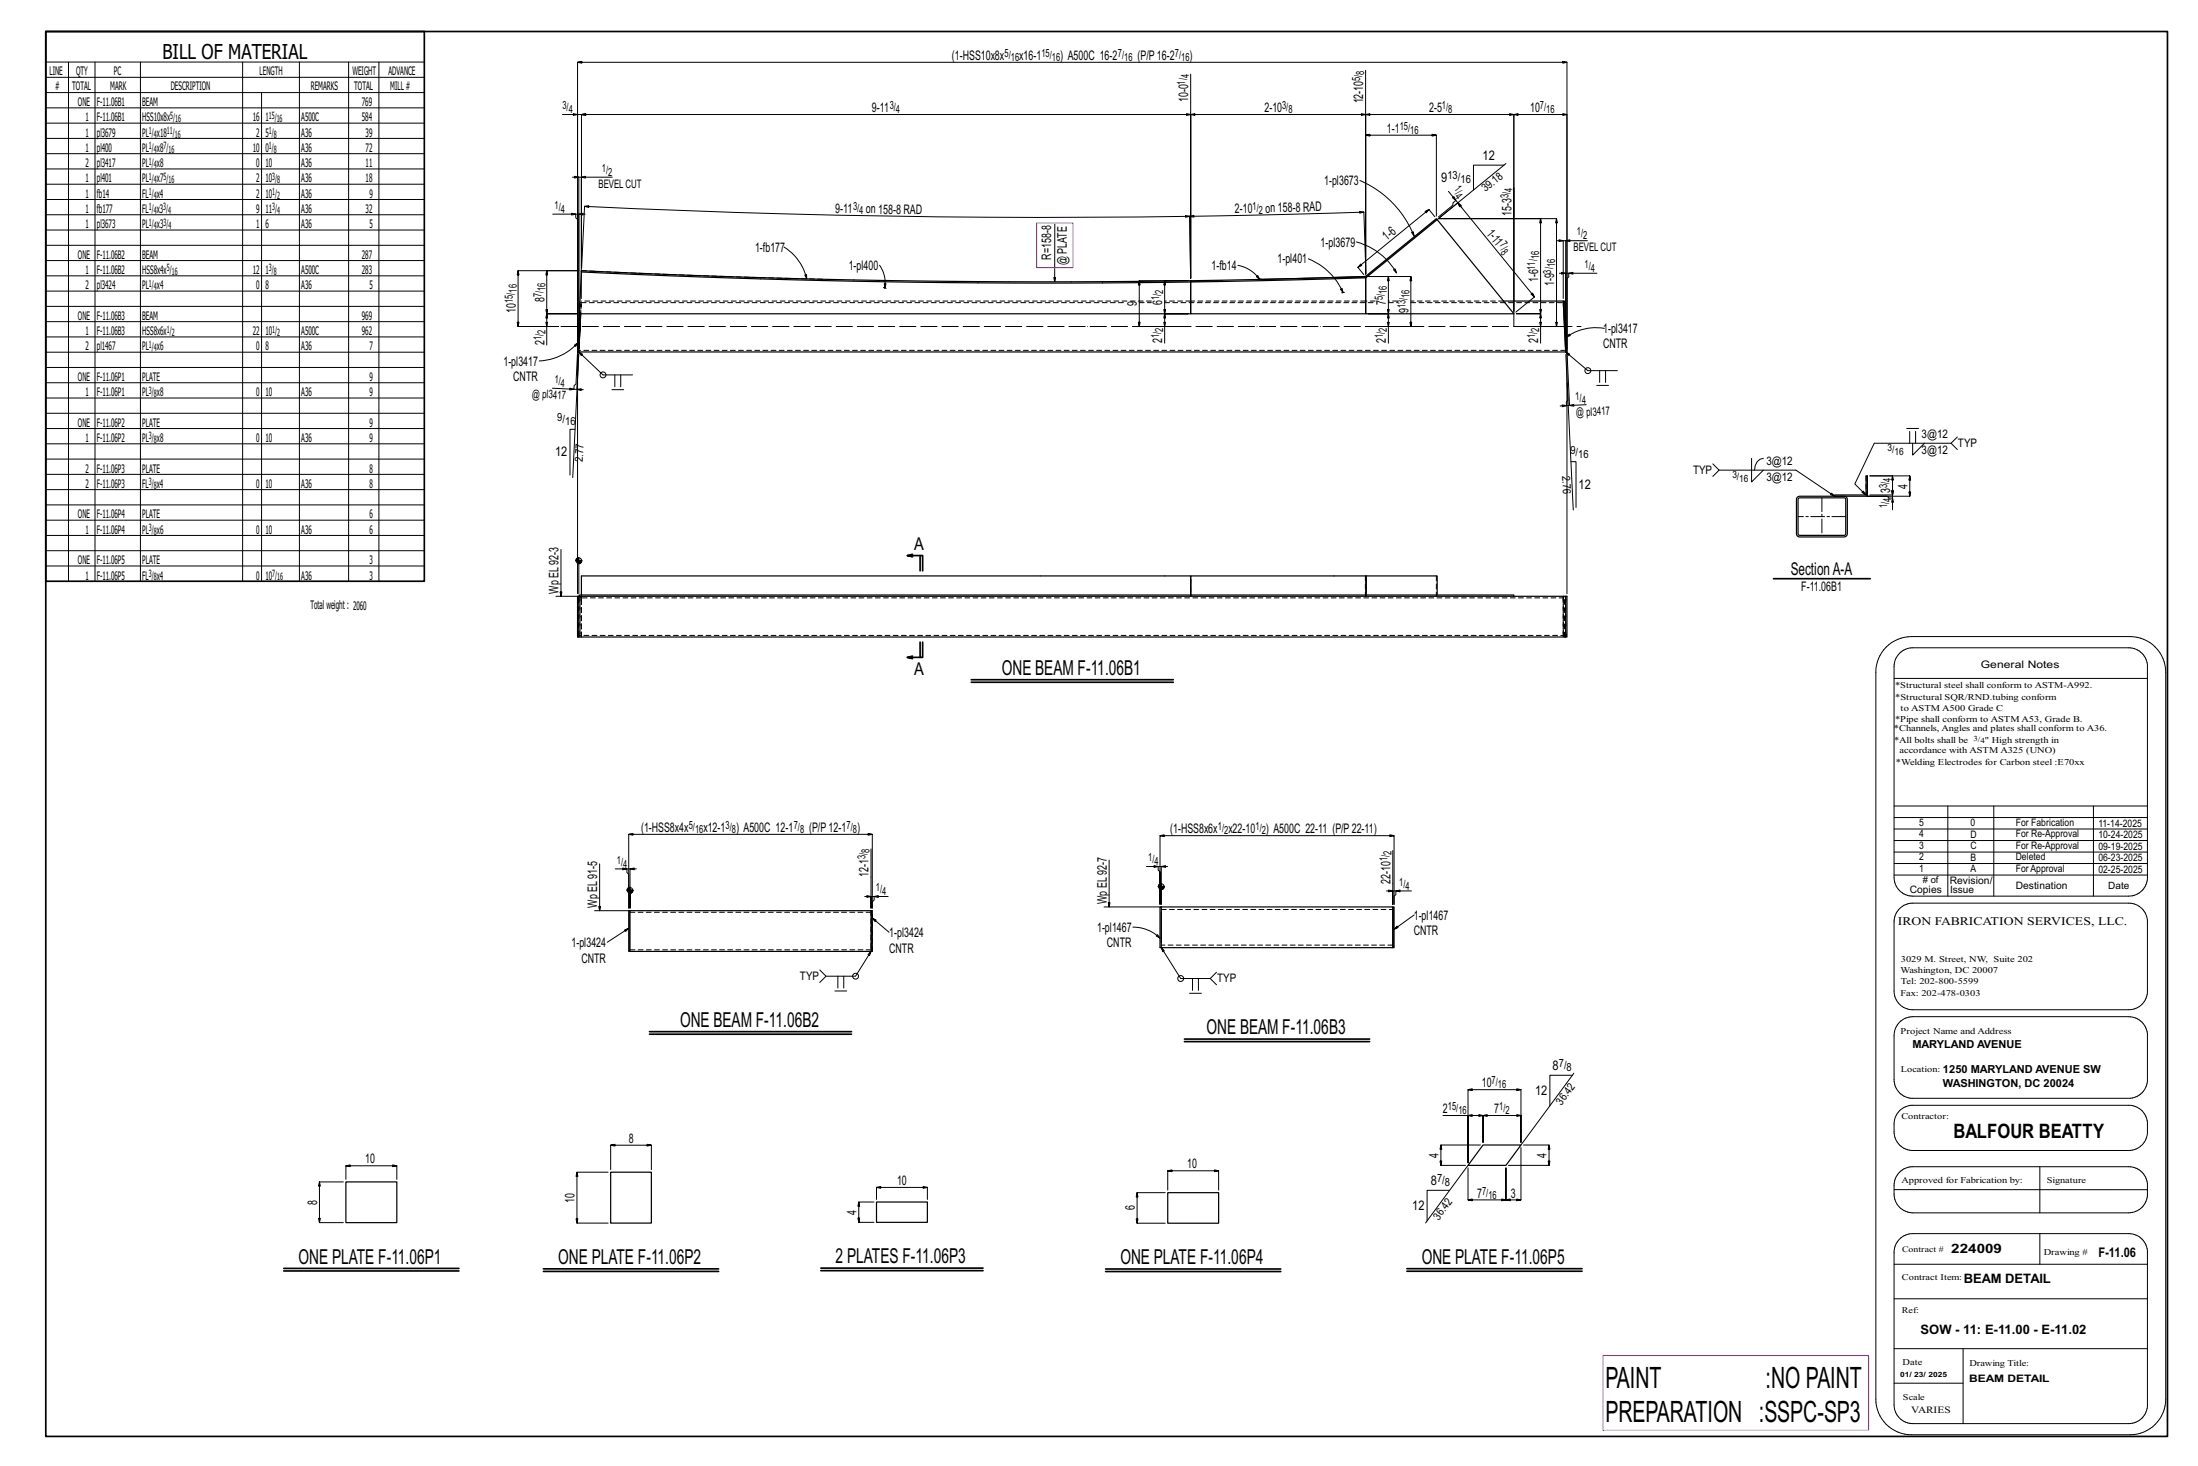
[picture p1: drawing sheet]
<svg xmlns="http://www.w3.org/2000/svg" width="914mm" height="610mm" viewBox="0 0 914 610" stroke-linecap="round" stroke-linejoin="round" font-family="sans-serif">
<g fill="none" stroke="#000" stroke-width=".42">
<path d="M19 25.8h157.5M19 32.2h157.5M19 38.5h157.5M28.5 25.8v215.9M39.5 25.8v215.9M58.4 25.8v215.9M100.9 25.8v215.9M108.8 38.5v203.2M124.6 25.8v215.9M145 25.8v215.9M157.6 25.8v215.9M495.3 30.8v84.9v-68.1l-1.7-.4v.8l1.7-.4h-253.4"/>
<path d="M568.1 29.2v84.7v-57.7l1.8 .4v-.8l-1.8 .4h29.5l-1.8 .4v-.8l1.8 .4v33.7M19 44.9h157.5M19 51.2h157.5M19 57.6h157.5M234 47.6h6.3v97.6v-53.9l-.8-.8v-1.5h-9.6M238.5 47.2l1.8 .4-1.8 .4zM240.3 47.6h4.2M241.9 47.6l1.8-.4v.8zM241.9 47.6v63.9zM19 63.9h157.5M19 70.3h157.5M19 76.6h157.5"/>
<path d="M238.2 73.7h3.6M239 73.3l1.8 .4-1.8 .4zM240.8 73.7v71.2M241.8 73.7l1.8-.4v.8zM254.7 73.7h-12.9v50.4M565.7 75.1a42.1 42.1 0 0 1 22.6 23M602.6 79.6l3.1 3.7-1.2 1-.1 1.1-6 4.9M625.7 68.7h-12.7v10.3M626.5 68l-28.6 23.3M629.8 78.1v51.3zM629.8 78.1v-30.5l-1.8-.4v.8l1.8-.4h-61.7l1.8-.4v.8l-1.8-.4v66.3v-66.3l-1.7-.4v.8l1.7-.4h-72.8l1.8-.4v.8l-1.8-.4v68.1l-.4-25.7M19 83h157.5"/>
<path d="M19 89.3h157.5M19 95.7h157.5M237.8 88.7l1.7 .3-1.7 .4zM239.5 89h3.9M240.8 89l1.7-.3v.7zM438.8 93.1v24l-.4-1.7h.7l-.3 1.7M493.2 89.6l1.7 .4-1.7 .4zM494.9 90l1.8-.4v.7l-1.8-.3 .4 25.7M494.9 90l72.5-1.8 .8 25.7M494.9 90l-62.9 .4-66.5-.6-62.9-1.6-59.4-2.4 1.8-.3-.1 .8-1.7-.5-1.2 25.7M565.6 87.9l1.8 .3-1.7 .4zM587.2 96.7l.7-.3 .4 1.7z"/>
<path d="M596.9 90.1l-2.4-3-1.6 .8 .4 .6 1.2-1.4-29.6 24.1 1.1-1.4 .5 .6-1.6 .8 2.5 3M598.6 90.9h48.9l-.3 1.8h.7l-.4-1.8v44.9l-.3-1.8h.7l-.4 1.8h-6.6v-5.3l.4 1.7h-.8l.4-1.7h-10.1h10.1l.4-1.8h-.8l.4 1.8v-39.6l.4 1.8h-.8l.4-1.8zM598.7 90.7l7.8-6.4zM604.3 82.2l.5-.4 .9 1.5zM605.7 83.3l2.4 3.1M606.5 84.3l1.4 1.2-.6 .4zM606.5 84.3l31.9 39.2-1.4-1.2 .5-.4 .9 1.6-7.8 6.3M648.6 99.7l1.7 .4-1.7 .4zM19 102h157.5M19 108.4h157.5M19 114.7h157.5M326.2 102.7a21.2 21.2 0 0 1 9.4 13.3"/>
<path d="M334.8 114.4l.7-.2 .1 1.8zM365.9 110.3a12.7 12.7 0 0 1 2.2 9.4M367.5 119.5l.6 .2M367.9 117.9l.7 .1-.5 1.7zM368.1 119.7l.5 .3M494.3 116.7h-9.8l-.4 1.8h.8l-.4-1.8v13.8l-.4-1.8h.8l-.4 1.8h9.8h-9.8l-.4 1.7h.8l-.4-1.7v5.3M494.3 116.7h-20.4l-.3 1.8h.7l-.4-1.8v19.1l-.3-1.8h.7l-.4 1.8h21.4h-10.8v6.9M515 110.3a14.1 14.1 0 0 1 9 5.9M522.7 115.1l.6-.5 .7 1.6zM524 116.2l-.5 .2M524.6 116l-.6 .2M544.3 107.6a26.3 26.3 0 0 1 14.4 14.1"/>
<path d="M564.3 100.6a27.5 27.5 0 0 1 16.7 12.9M579.7 112.2l.7-.4 .6 1.7zM647.7 100.1h3.7M648.7 113.6h3.9M649.6 113.2l1.8 .4-1.8 .4zM650.3 100.1v24M651.4 100.1l1.7-.4v.8zM652.6 113.6l1.8-.4v.8zM660.4 100.1h-9v44.8v-31.3M664.3 113.6h-11.7v1.5l-.7 .8v29.3v-97.6l-1.8-.4v.8l1.8-.4h-22.1l1.7-.4v.8l-1.7-.4v88.2h11.1v6.9M19 121.1h157.5M19 127.4h157.5"/>
<path d="M19 133.8h157.5M227.1 134h.7l-.3 1.8zM227.5 135.8v-5.3l.3 1.7h-.7l.4-1.7h12.5h-12.5l.3-1.8h-.7l.4 1.8v-17.9l.3 1.7h-.7l.4-1.7h13.3h-25.3l-.3 1.7h.7l-.4-1.7v23.2l-.3-1.8h.7l-.4 1.8h16.8h-4.8v7.6M484.1 134h.8l-.4 1.8zM557.6 120.2l.7-.3 .4 1.8zM558.7 121.7h-.6M559.3 121.6l-.6 .1M577.2 134h.8l-.4 1.8zM577.6 135.8v-5.3l.4 1.7h-.8l.4-1.7h-8.4h8.4l.4-1.8h-.8l.4 1.8v-15.5l.4 1.7h-.8l.4-1.7h-8.3h17.6l-.3 1.7h.7l-.4-1.7v20.8l-.3-1.8h.7l-.4 1.8h-18.8h9.5v6.9M640.5 134h.8l-.4 1.8zM652.8 138.9l.5 .7-1.7 .6zM667.4 136.5a21.3 21.3 0 0 0-15.8 3.7"/>
<path d="M19 140.1h157.5M19 146.5h157.5M19 152.8h157.5M19 159.2h157.5M239 143.5l1.5-1-1 1.5zM240.2 147.4l-.6 12.3-.8 .7v1.5l-9-.5M240.5 142.5a23.3 23.3 0 0 1-16.2 7.6M240.7 147.4l-.7 14.5M240.8 146.4l1.5 .9-.5 .5zM255.8 155.9v4.9M258.2 155.9v4.9M263.2 155.9h-12.3l-10.1-9.5-2.5 52.2"/>
<path d="M651.4 146.4l1 1.4 .5-.6-1.5-.8 9.2 7.7h12.3M651.4 147.4l.9 19-.7 .8 .1 1.5M651.9 147.4l1.1 21.2 6.9-.3M652 159.2l2.5 52.9M665.5 154.1v4.9M667.9 154.1v4.9M19 165.5h157.5M19 171.9h157.5M19 178.2h157.5M237 161.4l1.8 .5-1.8 .3zM238.8 161.9l3.9 .2M239.2 178.5h-2.1v19"/>
<path d="M240 161.9l1.8-.3v.8zM254.5 162h5M649.9 168.4l1.8 .3-1.8 .4zM653 168.6l1.7-.4v.7zM653 168.6l-3.9 .2M664.3 160.3h4.9M793.2 178.2h4.9M794.5 179.4v4.9M796.9 179.4v4.9M19 184.6h157.5M19 190.9h157.5M19 197.3h157.5"/>
<path d="M653.5 192h2.1v19M712.6 192.9l2.6 2.6h31.9l16.1 10.8-1.6-.6 .4-.6 1.2 1.2M715.2 195.5l-2.6 2.6M728.7 190.6v9.8l4.9-4.9M733.6 190.6a4.4 4.4 0 0 0-3.7 4.9M795.7 184.3v4.9l4.9-4.9M811.7 184.3l2.6 2.6M814.3 181.7l-2.6 2.6h-32l-8.1 16.9 4.5 4.5-1.5-.9 .6-.6 .9 1.5M19 203.6h157.5M19 210h157.5M19 216.3h157.5M777.9 205.8h9.4z"/>
<path d="M786.9 204.1h.8l-.4 1.7zM787.3 207.1l.4 1.7h-.8zM787.3 205.8v-7.9l.4 1.7h-.8l.4-1.7h-9.4h16.6l-.4 1.7h.8l-.4-1.7v8.4l-.4-1.7h.8l-.4 1.7h-17.7h8.3l.7 .8h1.5v4.9M787.3 203.2v3.9M19 222.7h157.5M19 229h157.5M19 235.4h157.5M233.4 228.5v19.5l-.4-1.8h.7l-.3 1.8M239.4 233.1h2.8M240.8 231.7v15.2M231.3 248h10M240.3 246.9v-221l1.7 .4v-.8l-1.7 .4h411.6l-1.8 .4v-.8l1.8 .4v221"/>
<path d="M784.7 269.1a15.1 15.1 0 0 1 10.5-4.4h90.9a14.9 14.9 0 0 1 14.9 14.9v302.2a14.9 14.9 0 0 1-14.9 14.8h-90.9a14.7 14.7 0 0 1-14.8-14.8v-302.2a14.7 14.7 0 0 1 4.3-10.5zM790.2 271.6a7.9 7.9 0 0 1 5.6-2.2h89.8a7.7 7.7 0 0 1 7.8 7.7v87.7a7.7 7.7 0 0 1-7.8 7.8h-89.8a7.8 7.8 0 0 1-7.8-7.8v-87.7a7.6 7.6 0 0 1 2.2-5.5zM788 282.1h105.4M788 335.2h105.4M788 340h105.4M810.3 335.2v37.4M829.4 335.2v37.4M870.9 335.2v37.4M249.5 359.2v19.5l-.4-1.8h.7l-.3 1.8M362.4 353v24.6v-4.8M461.4 357.7v19.4l-.4-1.7h.8l-.4 1.7M480.1 359.9l1.7 .4-1.7 .4z"/>
<path d="M579.4 353.7v22.4v-5.6M788 349.5h105.4M788 359.1h105.4M788 354.3h105.4M788 344.7h105.4M247.3 378.7h14.8M255.9 361.3h4.9v1.5l.8 .8v14v-30.7l1.7 .4v-.7l-1.7 .3h101.3l-1.8 .4v-.7l1.8 .3v30.7v-2.6l.7-.7v-1.5h5.9M259.1 360.9l1.7 .4-1.7 .4zM260.7 370.2h2.8M260.8 361.3h3.9M262.1 361.3l1.7-.4v.8zM262.1 361.3v16.3v-7.4"/>
<path d="M262.1 368.8v2.8M359.7 372.8h3.9M360.6 372.4l1.8 .4-1.8 .4zM363.6 372.8l1.8-.4v.8zM459.3 377.1h23.8M476.9 360.3h4.9v1.5l.8 .8v13.5v-28.6l1.7 .4v-.8l-1.7 .4h97.3l-1.7 .4v-.8l1.7 .4v28.6v-3.4l.8-.7v-1.5h6.5M481.7 368.7h2.8M481.8 360.3h3.9M483.1 360.3l1.8-.4v.8zM483.1 360.3v15.8M576.8 370.5h3.9M577.7 370.1l1.7 .4-1.7 .4z"/>
<path d="M580.7 370.5l1.7-.4v.8zM788 363.9h105.4M790.2 377.8a7.9 7.9 0 0 1 5.6-2.2h89.8a7.9 7.9 0 0 1 7.8 7v29.5a7.7 7.7 0 0 1-7.8 7.8h-89.8a7.8 7.8 0 0 1-7.8-7.8v-28.7a7.8 7.8 0 0 1 2.2-5.6zM261.6 386l-1.7 .7 .4 .6 1.3-1.3-9 5.8M362.4 395.6l-1.3 1.3 .6 .4 .7-1.7-6.5 10.3h-12.3l-2.6-2.6M362.9 381.7l1.1 1.5 .5-.6-1.6-.9 7 6M471.3 385.5a15.9 15.9 0 0 1 11.3 4.6M481.5 388.7l1.1 1.4-1.6-.9zM483.1 394.1l.6 1.6 .7-.4-1.3-1.2 8.1 12.8h12.3l2.6-2.6M588.3 380.5l-8.3 5.9 1.2-1.3 .4 .6-1.6 .7M343.6 405.9l-2.6 2.6M347.3 412.1h4.9"/>
<path d="M348.6 405.9v4.9M351 405.9v4.9M494.9 413h4.9M496.1 406.9v4.9M498.6 406.9v4.9M503.5 406.9l2.6 2.6M790.2 425l2.6-1.6 3-.6h89.8a7.9 7.9 0 0 1 7.8 7v19.9a7.8 7.8 0 0 1-7.1 7h-91.3a7.9 7.9 0 0 1-7-7.8v-18.3a7.9 7.9 0 0 1 2.2-5.6zM654.1 447.1h-9.3v12.7M654.8 446.3l-22.1 29.8M600.3 463.9h10.4v19.6v-30.4l1.8 .4v-.8l-1.8 .4h22l-1.7 .4v-.8l1.7 .4v22v-11.2l-1.7-.4v.7l1.7-.3h-15.7l1.7-.4v.7l-1.7-.3v11.2v-11.2l-1.8-.4v.7l1.8-.3h-6.3M610.7 463.9l1.8-.4v.7zM615.9 476.1h-16.5l-.3 1.8h.7l-.4-1.8v8.5l-.3-1.8h.7l-.4 1.8h10.3"/>
<path d="M632.7 477.2v21.7l-1.7-.3v.7l1.7-.4h-6.2l1.7-.3v.7l-1.7-.4v-13.2v13.2l-1.8-.3v.7l1.8-.4h-15.8l1.8-.3v.7l-1.8-.4v-13.2M633.8 476.1h10.6l-.4 1.8h.8l-.4-1.8v8.5l-.4-1.8h.8l-.4 1.8h-16.8M790.2 461.9l1.9-1.4 2.9-.9h90.6a7.7 7.7 0 0 1 7.8 7v4a7.7 7.7 0 0 1-7.8 7.8h-89.8a7.8 7.8 0 0 1-7.8-7.8v-3.2a7.9 7.9 0 0 1 2.2-5.5zM142.8 491.5h-9.9l-.4 1.7h.8l-.4-1.7v16.9l-.4-1.7h.8l-.4 1.7h9.9M143.9 490.4v-5.6l1.7 .3v-.7l-1.7 .4h21.2l-1.8 .3v-.7l1.8 .4v5.6M253 487.4h-13l-.4 1.8h.8l-.4-1.8v21.2l-.4-1.8h.8l-.4 1.8h13M254 486.4v-10.2l1.8 .4v-.8l-1.8 .4h17l-1.8 .4v-.8l1.8 .4v10.2M363.6 499.8h-6.3l-.4 1.8h.7l-.3-1.8v8.5l-.4-1.8h.7l-.3 1.8h6.3M364.6 498.8v-5l1.8 .3v-.7l-1.8 .4h21.2l-1.7 .3v-.7l1.7 .4v5M484.7 495.9h-11.7l-.3 1.8h.7l-.4-1.8v12.7l-.3-1.7h.7l-.4 1.7h11.7M485.8 494.9v-8.1l1.7 .4v-.7l-1.7 .3h21.2l-1.8 .4v-.7l1.8 .3v8.1M603.1 495h-9.4v12.7"/>
<path d="M610.7 484.6l-17.6 23.9M788 494.7h105.4M790.2 487.4a7.9 7.9 0 0 1 5.6-2.2h89.8a7.8 7.8 0 0 1 7.8 7v5.1a7.9 7.9 0 0 1-7.8 7h-89.8a7.9 7.9 0 0 1-7.8-7.8v-3.6a7.6 7.6 0 0 1 2.2-5.5zM848.6 485.2v19.1M790.2 515.3a7.9 7.9 0 0 1 5.6-2.3h89.8a7.8 7.8 0 0 1 7.8 7v65a7.9 7.9 0 0 1-7.8 7h-89.8a7.8 7.8 0 0 1-7.8-7.8v-63.5a7.6 7.6 0 0 1 2.2-5.4zM848.6 513v12.7M788 525.7h105.4M788 540.1h105.4M788 560.8h105.4M788 575.2h28.7M816.7 560.8v31.2"/>
<circle cx="250.9" cy="155.9" r="1.23"/>
<circle cx="660.6" cy="154.1" r="1.23"/>
<circle cx="240.8" cy="233.1" r="1.16"/>
<circle cx="262.1" cy="370.2" r="1.16"/>
<circle cx="483.1" cy="368.7" r="1.16"/>
<circle cx="355.9" cy="405.9" r="1.23"/>
<circle cx="491.2" cy="406.9" r="1.23"/>
</g>
<g fill="none" stroke="#000" stroke-width=".7">
<path d="M19 13.1h882.7v584.2h-882.7zM19 13.1h157.5v228.6h-157.5zM239.7 232.7v.4M240 232.3v.8M240.2 232.2v.9M240.4 232.1v1M240.6 232v1.1M241 233.1v1.2M241.2 233.1v1.1M241.4 233.1v1M241.6 233.1v.8M241.9 233.1v.5"/>
<path d="M379.6 231.5l-2.1-.5h6.3v6.4M379.6 230.5l-2.1 .5M382.8 231v6.4M737.8 240.6h40.2M379.6 272.8l-2.1 .6M382.8 267v6.4M383.8 267v6.4h-6.3l2.1 .5M404.1 282.6h84M404.1 283.7h84M261 369.7v.5M261.2 369.4v.8M261.5 369.2v1"/>
<path d="M261.7 369.1v1.1M261.9 369.1v1.1M262.3 370.2v1.2M262.5 370.2v1.1M262.7 370.2v1M262.9 370.2v.8M263.2 370.2v.5M482.1 368.2v.5M482.3 367.9v.8M482.5 367.7v1M482.7 367.6v1.1M482.9 367.5v1.2"/>
<path d="M483.3 368.7v1.1M483.5 368.7v1M483.7 368.7v.9M484 368.7v.8M484.2 368.7v.4M270.2 429h84M270.2 430.1h84M492.7 432.1h77.1M492.7 433.1h77.1M118 527.4h72.9M118 528.5h72.9M226.1 527.6h72.9"/>
<path d="M226.1 528.7h72.9M341.5 527.3h67.5M341.5 528.4h67.5M459.9 527.7h72.9M459.9 528.7h72.9M585.3 528.6h72.9M585.3 527.6h72.9"/>
</g>
<path d="M431.2 92.7h15.2v18.6h-15.2zM666.9 563.7h110.4v31.1h-110.4z" fill="none" stroke="#f0f" stroke-width=".5"/>
<g fill="none" stroke="#000" stroke-width=".5">
<path d="M597.9 91.3l31.9 39.2h-61.6v-15M241.9 112.6l-.9 17.9h254.3v-13.2M445.7 117.2h.1M458.6 117.1h.1M471.6 117h.1M484.5 116.9h.1M495.3 116.7v.6l-10.8 .1-64.7 .3-38.8-.3-51.8-1.1a2997.3 2997.3 0 0 1-87.3-3.3v-.4l61.5 2.4 51.7 1.4 51.8 .7h51.7M495.3 116.7l-36.7 .4M495.3 116.7l73-1.7v.5l-59.6 1.5-13.4 .3zM554.9 115.4l-30.9 .8M568 115l29.6-24.1 .3 .4-29.5 24.1zM568 115l-13.1 .4"/>
<path d="M568.1 115.5v15h-72.8v-13.8M241 130.5l-.7 15.8h.5l.8-15.8-.7 14.5M495.3 125.2h.1M568.1 125.2h.1M625.5 125.2h24.8M650.3 125.2h.6l1 21.1h-.6zM650.4 126.5l.9 18.5M240.8 146.3h410.6M776.8 197.9h-.5v7.9h.5v-7.9v7.9h-13.6v.5h13.6v-.5v.5M747.7 206.7l1-.4h18.5a1.32 1.32 0 0 1 1.3 1.4v14.3a1.32 1.32 0 0 1-1.3 1.3h-18.5a1.32 1.32 0 0 1-1.3-1.3v-14.3zM748.2 207.2h19.5v15.2h-19.5zM568.3 239.5h29.6v7.9"/>
<path d="M568.4 239.5v7.9M240.8 249.2v-1.2h-.5v16.9h.5v-1.2M240.8 248h410.5M240.9 248v16.9h410.4M241.9 247.4v-7.9h253.4v8.5v-.6h72.9M495.3 247.4h-254.3v.6M495.3 247.4v-7.9h73v7.9M495.3 240.6v6.8M568.1 247.4v.6M568.2 248v-.6h61.6v.6M651.3 249.3v-1.3h.6v16.9h-.6v-1.3M651.3 249.1v14.7"/>
<path d="M240.8 264.9h.1M261.6 378.7h.5v16.9h-.5zM262.1 378.7h100.3M362.4 378.7h.5v16.9h-.5zM483.1 377.1h-.5v17h96.8M483.1 379.2v12.7M579.4 377.1h.5v17h-.5zM579.4 377.1h-96.3v17M579.4 379.2v12.7M262.1 395.6h100.3M617 476.1h15.7l-6.2 8.5h-15.8zM143.9 491.5h21.2v16.9h-21.2z"/>
<path d="M254 487.4h17v21.2h-17zM364.6 499.8h21.2v8.5h-21.2zM485.8 495.9h21.2v12.7h-21.2z"/>
</g>
<g fill="none" stroke="#000" stroke-width=".42" stroke-dasharray="2 1.4">
<path d="M342.2 116.1l-55.2-1.6-45.1-1.9M419.8 117.2h.1M495.3 117.3v-.6M568.1 115.5l-.1-.5M568.2 114.9v.6M241.8 126.5l-.2 4 .2-5.3h-.5l-.3 5.3M241.8 125.8h226.6M473.9 125.8h5.1M479 125.2h-237.2M484.5 125.8h87.6M495.3 125.2h-10.8M568.1 125.2h-72.8"/>
<path d="M572.1 125.2h-3.9M577.6 125.8h3.8M581.4 125.2h-3.8M586.9 125.8h63.5M625.5 125.2h-38.6M650.4 126.5l-.1-1.3M651.3 145.7h-410.5M651.4 146.3l-.1-1.3M776.3 197.9v7.9M432.8 239.5h.1M568 239.5v7.9M597.6 239.5v8.5"/>
<path d="M240.8 249.2v14.5M241.3 248v16.9M241.8 248v.6zM241.8 248.6v.7M241.8 249.3v14.9M241.8 249.3v-1.3M241.9 248v-.6M241.9 247.4v-7.9M495.3 240.8v6.6M568.3 240.6v6.8M650.3 248v16.9M650.3 249.3l.1 15.6"/>
<path d="M650.4 249.3v-.7M650.4 248v.6zM650.4 248l-.1 1.3M651.3 248.6v15.6M651.3 249.1v-1.1M240.9 264.2v-15.6h410.4M241.8 264.9v-15.6M241.8 264.9v-16.9M650.4 264.2v-14.9M650.9 264.9v-16.9M651.3 264.9v-1.1M651.3 264.2h-410.4"/>
<path d="M651.3 263.6v-14.3M262.1 379.4h100.3M362.4 378.7v16.9M362.9 378.7h.1M483.1 378.2h96.3M579.4 379.2v-2.1M362.4 395h-100.3M362.9 395.6v-16.9M579.4 394.1v-2.2M579.4 393h-96.3"/>
</g>
<path d="M233.4 135.8h424.3" fill="none" stroke="#000" stroke-width=".42" stroke-dasharray="6.8 1 0 1"/>
<path d="M757.9 207v15.6M767.9 214.8h-19.9" fill="none" stroke="#000" stroke-width=".42" stroke-dasharray="5.8 1 1 1"/>
<g font-size="12.2">
<text x="667.9" y="577">PAINT</text>
<text x="734.5" y="577">:NO PAINT</text>
<text x="667.9" y="591.5">PREPARATION :SSPC-SP3</text>
</g>
<g font-size="8.6">
<text x="67.6" y="24.5">BILL OF MATERIAL</text>
<text x="416.8" y="280.7">ONE BEAM F-11.06B1</text>
<text x="282.9" y="427">ONE BEAM F-11.06B2</text>
<text x="501.9" y="430.1">ONE BEAM F-11.06B3</text>
<text x="124.2" y="525.5">ONE PLATE F-11.06P1</text>
<text x="232.2" y="525.7">ONE PLATE F-11.06P2</text>
<text x="347.6" y="525.3">2 PLATES F-11.06P3</text>
<text x="466.1" y="525.7">ONE PLATE F-11.06P4</text>
<text x="591.4" y="525.6">ONE PLATE F-11.06P5</text>
</g>
<text font-size="8.3" x="812.7" y="473.4">BALFOUR BEATTY</text>
<g font-size="7.3">
<text x="380.3" y="228.6">A</text>
<text x="745" y="238.9">SectionA-A</text>
<text x="380.3" y="280.5">A</text>
</g>
<g font-size="5.5">
<text x="396" y="24.9">(1-HSS10x8x</text>
<text x="424" y="24.9">x16-1</text>
<text x="441.1" y="24.9">) A500C 16-2</text>
<text x="473.2" y="24.9">(P/P16-2</text>
<text x="494.9" y="24.9">)</text>
<text x="362.8" y="46.6">9-11</text>
<text x="494.3" y="42.6" transform="rotate(-90 494.3 42.6)">10-0</text>
<text x="526" y="46.6">2-10</text>
<text x="567.1" y="43" transform="rotate(-90 567.1 43)">12-10</text>
<text x="594.6" y="46.6">2-5</text>
<text x="636.6" y="46.6">10</text>
<text x="577" y="55.2">1-1</text>
<text x="616.8" y="66.6">12</text>
<text x="550.9" y="77">1-pl3673</text>
<text x="599.6" y="75.6">9</text>
<text x="347.5" y="88.5" transform="rotate(1 347.5 88.5)">9-11</text>
<text x="360.2" y="88.7" transform="rotate(1 360.2 88.7)">on158-8RAD</text>
<text x="513.7" y="88.7" transform="rotate(-1 513.7 88.7)">2-10</text>
<text x="526.5" y="88.4" transform="rotate(-1 526.5 88.4)">on158-8RAD</text>
<text x="628.8" y="89.8" transform="rotate(-90 628.8 89.8)">15-3</text>
<text x="577" y="100.1" transform="rotate(-39 577 100.1)">1-6</text>
<text x="618.2" y="97.1" transform="rotate(51 618.2 97.1)">1-1</text>
<text x="314.1" y="104.7">1-fb177</text>
<text x="549.4" y="102.5">1-pl3679</text>
<text x="353.1" y="112.2">1-pl400</text>
<text x="437.3" y="108" transform="rotate(-90 437.3 108)">R=158-8</text>
<text x="443.8" y="110.2" transform="rotate(-90 443.8 110.2)">@ PLATE</text>
<text x="504" y="112.3">1-fb14</text>
<text x="531.5" y="109.5">1-pl401</text>
<text x="639.9" y="117.4" transform="rotate(-90 639.9 117.4)">1-6</text>
<text x="646.5" y="119.1" transform="rotate(-90 646.5 119.1)">1-9</text>
<text x="226.5" y="125.6" transform="rotate(-90 226.5 125.6)">8</text>
<text x="214.5" y="130.1" transform="rotate(-90 214.5 130.1)">10</text>
<text x="473" y="127.3" transform="rotate(-90 473 127.3)">9</text>
<text x="483.5" y="126.8" transform="rotate(-90 483.5 126.8)">6</text>
<text x="576.6" y="126.8" transform="rotate(-90 576.6 126.8)">7</text>
<text x="585.9" y="130.3" transform="rotate(-90 585.9 130.3)">9</text>
<text x="226.5" y="143.4" transform="rotate(-90 226.5 143.4)">2</text>
<text x="483.5" y="142.7" transform="rotate(-90 483.5 142.7)">2</text>
<text x="576.6" y="142.7" transform="rotate(-90 576.6 142.7)">2</text>
<text x="639.9" y="142.7" transform="rotate(-90 639.9 142.7)">2</text>
<text x="666.9" y="138.4">1-pl3417</text>
<text x="666.9" y="144.9">CNTR</text>
<text x="209.4" y="152">1-pl3417</text>
<text x="213.5" y="158.5">CNTR</text>
<text x="230.9" y="189.8">12</text>
<text x="656.7" y="203.3">12</text>
<text x="793.5" y="203.1" transform="rotate(-90 793.5 203.1)">4</text>
<text x="786.3" y="205" transform="rotate(-90 786.3 205)">3</text>
<text x="749.3" y="245.6">F-11.06B1</text>
<text x="232.4" y="246.9" transform="rotate(-90 232.4 246.9)">Wp EL92-3</text>
<text x="266.7" y="345.9">(1-HSS8x4x</text>
<text x="292.7" y="345.9">x12-1</text>
<text x="306.2" y="345.9">) A500C 12-1</text>
<text x="336.6" y="345.9">(P/P12-1</text>
<text x="356.5" y="345.9">)</text>
<text x="486.8" y="346.5">(1-HSS8x6x</text>
<text x="511" y="346.5">x22-10</text>
<text x="526.7" y="346.5">) A500C 22-11 (P/P22-11)</text>
<text x="361.4" y="364.7" transform="rotate(-90 361.4 364.7)">12-1</text>
<text x="578.4" y="367.5" transform="rotate(-90 578.4 367.5)">22-10</text>
<text x="248.5" y="377.6" transform="rotate(-90 248.5 377.6)">Wp EL91-5</text>
<text x="460.4" y="376.1" transform="rotate(-90 460.4 376.1)">Wp EL92-7</text>
<text x="588.2" y="382.4">1-pl1467</text>
<text x="369.9" y="389.6">1-pl3424</text>
<text x="456.4" y="387.4">1-pl1467</text>
<text x="588.2" y="388.9">CNTR</text>
<text x="237.7" y="393.7">1-pl3424</text>
<text x="460.5" y="394">CNTR</text>
<text x="241.8" y="400.3">CNTR</text>
<text x="369.9" y="396.1">CNTR</text>
<text x="645.9" y="445.1">8</text>
<text x="616.4" y="452.1">10</text>
<text x="638.6" y="455.2">12</text>
<text x="600.3" y="462.9">2</text>
<text x="621.6" y="462.9">7</text>
<text x="261.5" y="475.2">8</text>
<text x="151.9" y="483.8">10</text>
<text x="493.9" y="485.8">10</text>
<text x="598.4" y="481.4" transform="rotate(-90 598.4 481.4)">4</text>
<text x="643.4" y="481.4" transform="rotate(-90 643.4 481.4)">4</text>
<text x="373.2" y="492.8">10</text>
<text x="595.3" y="492.9">8</text>
<text x="614.5" y="498">7</text>
<text x="628.6" y="498">3</text>
<text x="131.9" y="501" transform="rotate(-90 131.9 501)">8</text>
<text x="239" y="500.1" transform="rotate(-90 239 500.1)">10</text>
<text x="472.1" y="503.3" transform="rotate(-90 472.1 503.3)">6</text>
<text x="587.5" y="503.1">12</text>
<text x="356.3" y="505.1" transform="rotate(-90 356.3 505.1)">4</text>
<text x="873" y="522.9">F-11.06</text>
</g>
<g font-size="5.4">
<text x="811.7" y="521.2">224009</text>
<text x="817" y="533.5">BEAM DETAIL</text>
<text x="799" y="554.6">SOW - 11: E-11.00 - E-11.02</text>
</g>
<g font-size="4.9">
<text x="20.6" y="31.1">LINE</text>
<text x="31.6" y="31.1">QTY</text>
<text x="47.4" y="31.1">PC</text>
<text x="108" y="31.1">LENGTH</text>
<text x="146.6" y="31.1">WEIGHT</text>
<text x="161.6" y="31.1">ADVANCE</text>
<text x="23" y="37.4">#</text>
<text x="30.1" y="37.4">TOTAL</text>
<text x="45.8" y="37.4">MARK</text>
<text x="71" y="37.4">DESCRIPTION</text>
<text x="129.3" y="37.4">REMARKS</text>
<text x="147.4" y="37.4">TOTAL</text>
<text x="162.4" y="37.4">MILL #</text>
<text x="32.4" y="44.1">ONE</text>
<text x="40.3" y="44.1">F-11.06B1</text>
<text x="59.2" y="44.1">BEAM</text>
<text x="150.5" y="44.1">769</text>
<text x="35.6" y="50.5">1</text>
<text x="40.3" y="50.5">F-11.06B1</text>
<text x="59.2" y="50.5">HSS10x8x</text>
<text x="105.1" y="50.5">16</text>
<text x="110.4" y="50.5">1</text>
<text x="125.3" y="50.5">A500C</text>
<text x="150.5" y="50.5">584</text>
<text x="35.6" y="56.8">1</text>
<text x="40.3" y="56.8">pl3679</text>
<text x="59.2" y="56.8">PL x18</text>
<text x="106.6" y="56.8">2</text>
<text x="110.4" y="56.8">5</text>
<text x="125.3" y="56.8">A36</text>
<text x="152.1" y="56.8">39</text>
<text x="35.6" y="63.2">1</text>
<text x="40.3" y="63.2">pl400</text>
<text x="59.2" y="63.2">PL x8</text>
<text x="105.1" y="63.2">10</text>
<text x="110.4" y="63.2">0</text>
<text x="125.3" y="63.2">A36</text>
<text x="152.1" y="63.2">72</text>
<text x="35.6" y="69.5">2</text>
<text x="40.3" y="69.5">pl3417</text>
<text x="59.2" y="69.5">PL x8</text>
<text x="106.6" y="69.5">0</text>
<text x="110.4" y="69.5">10</text>
<text x="125.3" y="69.5">A36</text>
<text x="152.1" y="69.5">11</text>
<text x="35.6" y="75.9">1</text>
<text x="40.3" y="75.9">pl401</text>
<text x="59.2" y="75.9">PL x7</text>
<text x="106.6" y="75.9">2</text>
<text x="110.4" y="75.9">10</text>
<text x="125.3" y="75.9">A36</text>
<text x="152.1" y="75.9">18</text>
<text x="35.6" y="82.2">1</text>
<text x="40.3" y="82.2">fb14</text>
<text x="59.2" y="82.2">FL x4</text>
<text x="106.6" y="82.2">2</text>
<text x="110.4" y="82.2">10</text>
<text x="125.3" y="82.2">A36</text>
<text x="153.7" y="82.2">9</text>
<text x="249" y="78.3">BEVELCUT</text>
<text x="35.6" y="88.6">1</text>
<text x="40.3" y="88.6">fb177</text>
<text x="59.2" y="88.6">FL x3</text>
<text x="106.6" y="88.6">9</text>
<text x="110.4" y="88.6">11</text>
<text x="125.3" y="88.6">A36</text>
<text x="152.1" y="88.6">32</text>
<text x="35.6" y="94.9">1</text>
<text x="40.3" y="94.9">pl3673</text>
<text x="59.2" y="94.9">PL x3</text>
<text x="106.6" y="94.9">1</text>
<text x="110.4" y="94.9">6</text>
<text x="125.3" y="94.9">A36</text>
<text x="153.7" y="94.9">5</text>
<text x="32.4" y="107.6">ONE</text>
<text x="40.3" y="107.6">F-11.06B2</text>
<text x="59.2" y="107.6">BEAM</text>
<text x="150.5" y="107.6">287</text>
<text x="654.6" y="104.5">BEVELCUT</text>
<text x="35.6" y="114">1</text>
<text x="40.3" y="114">F-11.06B2</text>
<text x="59.2" y="114">HSS8x4x</text>
<text x="105.1" y="114">12</text>
<text x="110.4" y="114">1</text>
<text x="125.3" y="114">A500C</text>
<text x="150.5" y="114">283</text>
<text x="35.6" y="120.3">2</text>
<text x="40.3" y="120.3">pl3424</text>
<text x="59.2" y="120.3">PL x4</text>
<text x="106.6" y="120.3">0</text>
<text x="110.4" y="120.3">8</text>
<text x="125.3" y="120.3">A36</text>
<text x="153.7" y="120.3">5</text>
<text x="32.4" y="133">ONE</text>
<text x="40.3" y="133">F-11.06B3</text>
<text x="59.2" y="133">BEAM</text>
<text x="150.5" y="133">969</text>
<text x="35.6" y="139.4">1</text>
<text x="40.3" y="139.4">F-11.06B3</text>
<text x="59.2" y="139.4">HSS8x6x</text>
<text x="105.1" y="139.4">22</text>
<text x="110.4" y="139.4">10</text>
<text x="125.3" y="139.4">A500C</text>
<text x="150.5" y="139.4">962</text>
<text x="35.6" y="145.7">2</text>
<text x="40.3" y="145.7">pl1467</text>
<text x="59.2" y="145.7">PL x6</text>
<text x="106.6" y="145.7">0</text>
<text x="110.4" y="145.7">8</text>
<text x="125.3" y="145.7">A36</text>
<text x="153.7" y="145.7">7</text>
<text x="32.4" y="158.4">ONE</text>
<text x="40.3" y="158.4">F-11.06P1</text>
<text x="59.2" y="158.4">PLATE</text>
<text x="153.7" y="158.4">9</text>
<text x="35.6" y="164.8">1</text>
<text x="40.3" y="164.8">F-11.06P1</text>
<text x="59.2" y="164.8">PL x8</text>
<text x="106.6" y="164.8">0</text>
<text x="110.4" y="164.8">10</text>
<text x="125.3" y="164.8">A36</text>
<text x="153.7" y="164.8">9</text>
<text x="221.3" y="165.3" transform="rotate(3 221.3 165.3)">@pl3417</text>
<text x="655.7" y="173.1" transform="rotate(-3 655.7 173.1)">@pl3417</text>
<text x="32.4" y="177.5">ONE</text>
<text x="40.3" y="177.5">F-11.06P2</text>
<text x="59.2" y="177.5">PLATE</text>
<text x="153.7" y="177.5">9</text>
<text x="35.6" y="183.8">1</text>
<text x="40.3" y="183.8">F-11.06P2</text>
<text x="59.2" y="183.8">PL x8</text>
<text x="106.6" y="183.8">0</text>
<text x="110.4" y="183.8">10</text>
<text x="125.3" y="183.8">A36</text>
<text x="153.7" y="183.8">9</text>
<text x="799.4" y="182.3">3@12</text>
<text x="814.5" y="185.9">TYP</text>
<text x="799.4" y="188.8">3@12</text>
<text x="35.6" y="196.5">2</text>
<text x="40.3" y="196.5">F-11.06P3</text>
<text x="59.2" y="196.5">PLATE</text>
<text x="153.7" y="196.5">8</text>
<text x="704.3" y="197.1">TYP</text>
<text x="734.8" y="193.5">3@12</text>
<text x="35.6" y="202.9">2</text>
<text x="40.3" y="202.9">F-11.06P3</text>
<text x="59.2" y="202.9">FL x4</text>
<text x="106.6" y="202.9">0</text>
<text x="110.4" y="202.9">10</text>
<text x="125.3" y="202.9">A36</text>
<text x="153.7" y="202.9">8</text>
<text x="734.8" y="200">3@12</text>
<text x="32.4" y="215.6">ONE</text>
<text x="40.3" y="215.6">F-11.06P4</text>
<text x="59.2" y="215.6">PLATE</text>
<text x="153.7" y="215.6">6</text>
<text x="35.6" y="221.9">1</text>
<text x="40.3" y="221.9">F-11.06P4</text>
<text x="59.2" y="221.9">PL x6</text>
<text x="106.6" y="221.9">0</text>
<text x="110.4" y="221.9">10</text>
<text x="125.3" y="221.9">A36</text>
<text x="153.7" y="221.9">6</text>
<text x="32.4" y="234.6">ONE</text>
<text x="40.3" y="234.6">F-11.06P5</text>
<text x="59.2" y="234.6">PLATE</text>
<text x="153.7" y="234.6">3</text>
<text x="35.6" y="241">1</text>
<text x="40.3" y="241">F-11.06P5</text>
<text x="59.2" y="241">FL x4</text>
<text x="106.6" y="241">0</text>
<text x="110.4" y="241">10</text>
<text x="125.3" y="241">A36</text>
<text x="153.7" y="241">3</text>
<text x="129.1" y="253.3">Totalweight : 2060</text>
<text x="789.5" y="384.8">IRON FABRICATION SERVICES, LLC.</text>
<text x="332.8" y="407.5">TYP</text>
<text x="506.4" y="408.5">TYP</text>
</g>
<g font-size="4.7">
<text x="417.9" y="23.7">5/</text>
<text x="433.3" y="23.7">15/</text>
<text x="465.1" y="23.7">7/</text>
<text x="488.8" y="23.7">7/</text>
<text x="420.6" y="25.3">16</text>
<text x="437.6" y="25.3">16</text>
<text x="467.7" y="25.3">16</text>
<text x="491.4" y="25.3">16</text>
<text x="493.1" y="35.2" transform="rotate(-90 493.1 35.2)">1/</text>
<text x="494.8" y="32.6" transform="rotate(-90 494.8 32.6)">4</text>
<text x="565.9" y="33.6" transform="rotate(-90 565.9 33.6)">5/</text>
<text x="567.5" y="31" transform="rotate(-90 567.5 31)">8</text>
<text x="234" y="45.4">3/</text>
<text x="236.6" y="47">4</text>
<text x="370.1" y="45.4">3/</text>
<text x="372.7" y="47">4</text>
<text x="533.4" y="45.4">3/</text>
<text x="536" y="47">8</text>
<text x="599.9" y="45.4">1/</text>
<text x="602.5" y="47">8</text>
<text x="640.7" y="45.4">7/</text>
<text x="643.3" y="47">16</text>
<text x="582.3" y="54">15/</text>
<text x="586.7" y="55.6">16</text>
<text x="250.4" y="71.4">1/</text>
<text x="253" y="73.1">2</text>
<text x="602.1" y="74.4">13/</text>
<text x="607.6" y="76">16</text>
<text x="604.8" y="78.7" transform="rotate(51 604.8 78.7)">1/</text>
<text x="605.1" y="81.8" transform="rotate(51 605.1 81.8)">4</text>
<text x="618" y="79.9" transform="rotate(-39 618 79.9)">39.18</text>
<text x="627.5" y="82.5" transform="rotate(-90 627.5 82.5)">3/</text>
<text x="629.2" y="79.8" transform="rotate(-90 629.2 79.8)">4</text>
<text x="230.7" y="86.8">1/</text>
<text x="233.3" y="88.5">4</text>
<text x="354.9" y="87.4" transform="rotate(1 354.9 87.4)">3/</text>
<text x="357.5" y="89.1" transform="rotate(1 357.5 89.1)">4</text>
<text x="521.1" y="87.3" transform="rotate(-1 521.1 87.3)">1/</text>
<text x="523.7" y="88.9" transform="rotate(-1 523.7 88.9)">2</text>
<text x="656" y="97.9">1/</text>
<text x="658.6" y="99.5">2</text>
<text x="623.8" y="102" transform="rotate(51 623.8 102)">7/</text>
<text x="624.1" y="105.1" transform="rotate(51 624.1 105.1)">8</text>
<text x="640.3" y="107.7" transform="rotate(-90 640.3 107.7)">16</text>
<text x="638.7" y="112.1" transform="rotate(-90 638.7 112.1)">11/</text>
<text x="645.3" y="113.7" transform="rotate(-90 645.3 113.7)">3/</text>
<text x="647" y="111.1" transform="rotate(-90 647 111.1)">16</text>
<text x="659.2" y="111.4">1/</text>
<text x="661.9" y="113">4</text>
<text x="215" y="121.7" transform="rotate(-90 215 121.7)">16</text>
<text x="225.2" y="123.5" transform="rotate(-90 225.2 123.5)">7/</text>
<text x="226.9" y="120.9" transform="rotate(-90 226.9 120.9)">16</text>
<text x="482.3" y="124.8" transform="rotate(-90 482.3 124.8)">1/</text>
<text x="483.9" y="122.1" transform="rotate(-90 483.9 122.1)">2</text>
<text x="575.3" y="124.8" transform="rotate(-90 575.3 124.8)">5/</text>
<text x="577" y="122.1" transform="rotate(-90 577 122.1)">16</text>
<text x="586.4" y="123.9" transform="rotate(-90 586.4 123.9)">16</text>
<text x="213.3" y="126" transform="rotate(-90 213.3 126)">15/</text>
<text x="584.7" y="128.3" transform="rotate(-90 584.7 128.3)">13/</text>
<text x="225.2" y="141.4" transform="rotate(-90 225.2 141.4)">1/</text>
<text x="226.9" y="138.8" transform="rotate(-90 226.9 138.8)">2</text>
<text x="482.3" y="140.7" transform="rotate(-90 482.3 140.7)">1/</text>
<text x="483.9" y="138" transform="rotate(-90 483.9 138)">2</text>
<text x="575.3" y="140.7" transform="rotate(-90 575.3 140.7)">1/</text>
<text x="577" y="138" transform="rotate(-90 577 138)">2</text>
<text x="638.7" y="140.7" transform="rotate(-90 638.7 140.7)">1/</text>
<text x="640.3" y="138" transform="rotate(-90 640.3 138)">2</text>
<text x="230.7" y="159.2" transform="rotate(3 230.7 159.2)">1/</text>
<text x="233.2" y="161" transform="rotate(3 233.2 161)">4</text>
<text x="655.4" y="166.3" transform="rotate(-3 655.4 166.3)">1/</text>
<text x="658.1" y="167.8" transform="rotate(-3 658.1 167.8)">4</text>
<text x="231.8" y="175.2">9/</text>
<text x="235.1" y="176.9">16</text>
<text x="653.3" y="188.7">9/</text>
<text x="656.6" y="190.3">16</text>
<text x="242.4" y="192" transform="rotate(-87 242.4 192)">2.77</text>
<text x="650" y="197.9" transform="rotate(87 650 197.9)">2.76</text>
<text x="785.1" y="202.9" transform="rotate(-90 785.1 202.9)">3/</text>
<text x="786.7" y="200.3" transform="rotate(-90 786.7 200.3)">4</text>
<text x="786.7" y="208.6" transform="rotate(-90 786.7 208.6)">4</text>
<text x="785.1" y="211.2" transform="rotate(-90 785.1 211.2)">1/</text>
<text x="286.6" y="344.7">5/</text>
<text x="289.2" y="346.4">16</text>
<text x="301.9" y="344.7">3/</text>
<text x="304.5" y="346.4">8</text>
<text x="330.2" y="344.7">7/</text>
<text x="332.8" y="346.4">8</text>
<text x="352.2" y="344.7">7/</text>
<text x="354.8" y="346.4">8</text>
<text x="506.7" y="345.3">1/</text>
<text x="509.3" y="346.9">2</text>
<text x="522.3" y="345.3">1/</text>
<text x="524.9" y="346.9">2</text>
<text x="256.7" y="359.1">1/</text>
<text x="360.1" y="357.4" transform="rotate(-90 360.1 357.4)">3/</text>
<text x="361.8" y="354.8" transform="rotate(-90 361.8 354.8)">8</text>
<text x="477.7" y="358.1">1/</text>
<text x="480.3" y="359.7">4</text>
<text x="577.2" y="358" transform="rotate(-90 577.2 358)">1/</text>
<text x="578.8" y="355.4" transform="rotate(-90 578.8 355.4)">2</text>
<text x="259.3" y="360.7">4</text>
<text x="364.4" y="370.6">1/</text>
<text x="582.1" y="368.2">1/</text>
<text x="584.7" y="369.9">4</text>
<text x="367" y="372.2">4</text>
<text x="648.5" y="443.8">7/</text>
<text x="651.7" y="445.5">8</text>
<text x="620.5" y="450.9">7/</text>
<text x="623.1" y="452.5">16</text>
<text x="602.3" y="461.6">15/</text>
<text x="623.7" y="461.6">1/</text>
<text x="649.6" y="459.7" transform="rotate(-54 649.6 459.7)">36.42</text>
<text x="606.7" y="463.3">16</text>
<text x="626.3" y="463.3">2</text>
<text x="597.8" y="491.7">7/</text>
<text x="601.1" y="493.3">8</text>
<text x="616.6" y="496.7">7/</text>
<text x="619.2" y="498.4">16</text>
<text x="598.6" y="507.6" transform="rotate(-54 598.6 507.6)">36.42</text>
</g>
<g font-size="4.6">
<text x="795.6" y="436">MARYLAND AVENUE</text>
<text x="808.3" y="446.4">1250 MARYLAND AVENUE SW</text>
<text x="808.3" y="452">WASHINGTON, DC 20024</text>
</g>
<g font-size="4.3">
<text x="824.1" y="277.6">General Notes</text>
<text x="798.4" y="343.5">5</text>
<text x="819.8" y="343.5">0</text>
<text x="838.6" y="343.5">For Fabrication</text>
<text x="873" y="343.8">11-14-2025</text>
<text x="798.4" y="353">3</text>
<text x="798.4" y="348.2">4</text>
<text x="819.8" y="353.1">C</text>
<text x="819.8" y="348.3">D</text>
<text x="838.6" y="353">For Re-Approval</text>
<text x="838.6" y="348.2">For Re-Approval</text>
<text x="873" y="353.3">09-19-2025</text>
<text x="873" y="348.5">10-24-2025</text>
<text x="798.4" y="357.8">2</text>
<text x="819.8" y="357.9">B</text>
<text x="838.6" y="357.8">Deleted</text>
<text x="873" y="358.1">06-23-2025</text>
<text x="798.4" y="362.6">1</text>
<text x="819.8" y="362.6">A</text>
<text x="838.6" y="362.6">For Approval</text>
<text x="873" y="362.9">02-25-2025</text>
<text x="794.5" y="371.5">Copies</text>
<text x="811.1" y="367.7">Revision/</text>
<text x="838.6" y="369.7">Destination</text>
<text x="819.2" y="574.6">BEAM DETAIL</text>
</g>
<g font-size="4.2">
<text x="70.9" y="49.4">5/</text>
<text x="72.9" y="50.9">16</text>
<text x="111.8" y="49.4">15/</text>
<text x="115.1" y="50.9">16</text>
<text x="62" y="55.7">1/</text>
<text x="64.1" y="57.2">4</text>
<text x="69.5" y="55.7">11/</text>
<text x="72.8" y="57.2">16</text>
<text x="111.8" y="55.7">1/</text>
<text x="113.9" y="57.2">8</text>
<text x="62" y="62.1">1/</text>
<text x="64.1" y="63.6">4</text>
<text x="68" y="62.1">7/</text>
<text x="70.1" y="63.6">16</text>
<text x="111.8" y="62.1">1/</text>
<text x="113.9" y="63.6">8</text>
<text x="62" y="68.4">1/</text>
<text x="64.1" y="69.9">4</text>
<text x="62" y="74.8">1/</text>
<text x="64.1" y="76.3">4</text>
<text x="68" y="74.8">5/</text>
<text x="70.1" y="76.3">16</text>
<text x="113.3" y="74.8">3/</text>
<text x="115.3" y="76.3">8</text>
<text x="61.9" y="81.1">1/</text>
<text x="64" y="82.6">4</text>
<text x="113.3" y="81.1">1/</text>
<text x="115.3" y="82.6">2</text>
<text x="61.9" y="87.5">1/</text>
<text x="64" y="89">4</text>
<text x="67.9" y="87.5">3/</text>
<text x="70" y="89">4</text>
<text x="113.3" y="87.5">3/</text>
<text x="115.3" y="89">4</text>
<text x="62" y="93.8">1/</text>
<text x="64.1" y="95.3">4</text>
<text x="68" y="93.8">3/</text>
<text x="70.1" y="95.3">4</text>
<text x="69.4" y="112.9">5/</text>
<text x="111.8" y="112.9">3/</text>
<text x="62" y="119.2">1/</text>
<text x="71.5" y="114.4">16</text>
<text x="113.9" y="114.4">8</text>
<text x="64.1" y="120.7">4</text>
<text x="69.4" y="138.3">1/</text>
<text x="71.5" y="139.8">2</text>
<text x="113.3" y="138.3">1/</text>
<text x="115.3" y="139.8">2</text>
<text x="62" y="144.6">1/</text>
<text x="64.1" y="146.1">4</text>
<text x="62" y="163.7">3/</text>
<text x="64.1" y="165.2">8</text>
<text x="62" y="182.7">3/</text>
<text x="64.1" y="184.2">8</text>
<text x="785.2" y="187.7">3/</text>
<text x="788.1" y="189.2">16</text>
<text x="61.9" y="201.8">3/</text>
<text x="64" y="203.3">8</text>
<text x="720.7" y="198.9">3/</text>
<text x="723.6" y="200.4">16</text>
<text x="62" y="220.8">3/</text>
<text x="64.1" y="222.3">8</text>
<text x="61.9" y="239.9">3/</text>
<text x="113.3" y="239.9">7/</text>
<text x="64" y="241.4">8</text>
<text x="115.3" y="241.4">16</text>
<text x="811.3" y="371.4">Issue</text>
<text x="877.1" y="369.8">Date</text>
</g>
<text font-size="4" x="795.1" y="587.5">VARIES</text>
<text font-size="3.9" x="799.9" y="367.1"># of</text>
<g font-size="3.7">
<text x="788.4" y="286.2">*Structural steel shall conform to ASTM-A992.</text>
<text x="788.4" y="291.2">*Structural SQR/RND.tubing conform</text>
<text x="790.7" y="295.5">to ASTM A500 Grade C</text>
<text x="787.9" y="304.1">*Channels, Angles and plates shall conform to A36.</text>
<text x="788.4" y="300.2">*Pipe shall conform to ASTM A53, Grade B.</text>
<text x="788" y="308.9">*All bolts shall be</text>
<text x="825.7" y="308.9">&quot; High strength in</text>
<text x="790.2" y="313.2">accordance with ASTM A325 (UNO)</text>
<text x="788.8" y="318">*Welding Electrodes for Carbon steel :E70xx</text>
<text x="790.8" y="399.9">3029 M. Street, NW, Suite 202</text>
<text x="790.7" y="404.6">Washington, DC 20007</text>
<text x="790.7" y="409">Tel: 202-800-5599</text>
<text x="790.7" y="414.2">Fax: 202-478-0303</text>
<text x="790.7" y="430">Project Name and Address</text>
<text x="790.8" y="445.6">Location:</text>
<text x="791" y="465.3">Contractor:</text>
<text x="791" y="491.9">Approved for Fabrication by:</text>
<text x="851.5" y="492">Signature</text>
<text x="850.2" y="522">Drawing #</text>
<text x="791.2" y="532.3">Contract Item:</text>
<text x="791.5" y="567.4">Date</text>
<text x="819.3" y="568.1">Drawing Title:</text>
<text x="791.7" y="582.1">Scale</text>
</g>
<text font-size="3.6" x="791.2" y="545.9">Ref:</text>
<text font-size="3.5" x="791.3" y="520.8">Contract #</text>
<g font-size="3.2">
<text x="821" y="308">3/</text>
<text x="823.9" y="309.1">4</text>
</g>
<text font-size="3" x="790.5" y="572.4">01/ 23/ 2025</text>
</svg>
